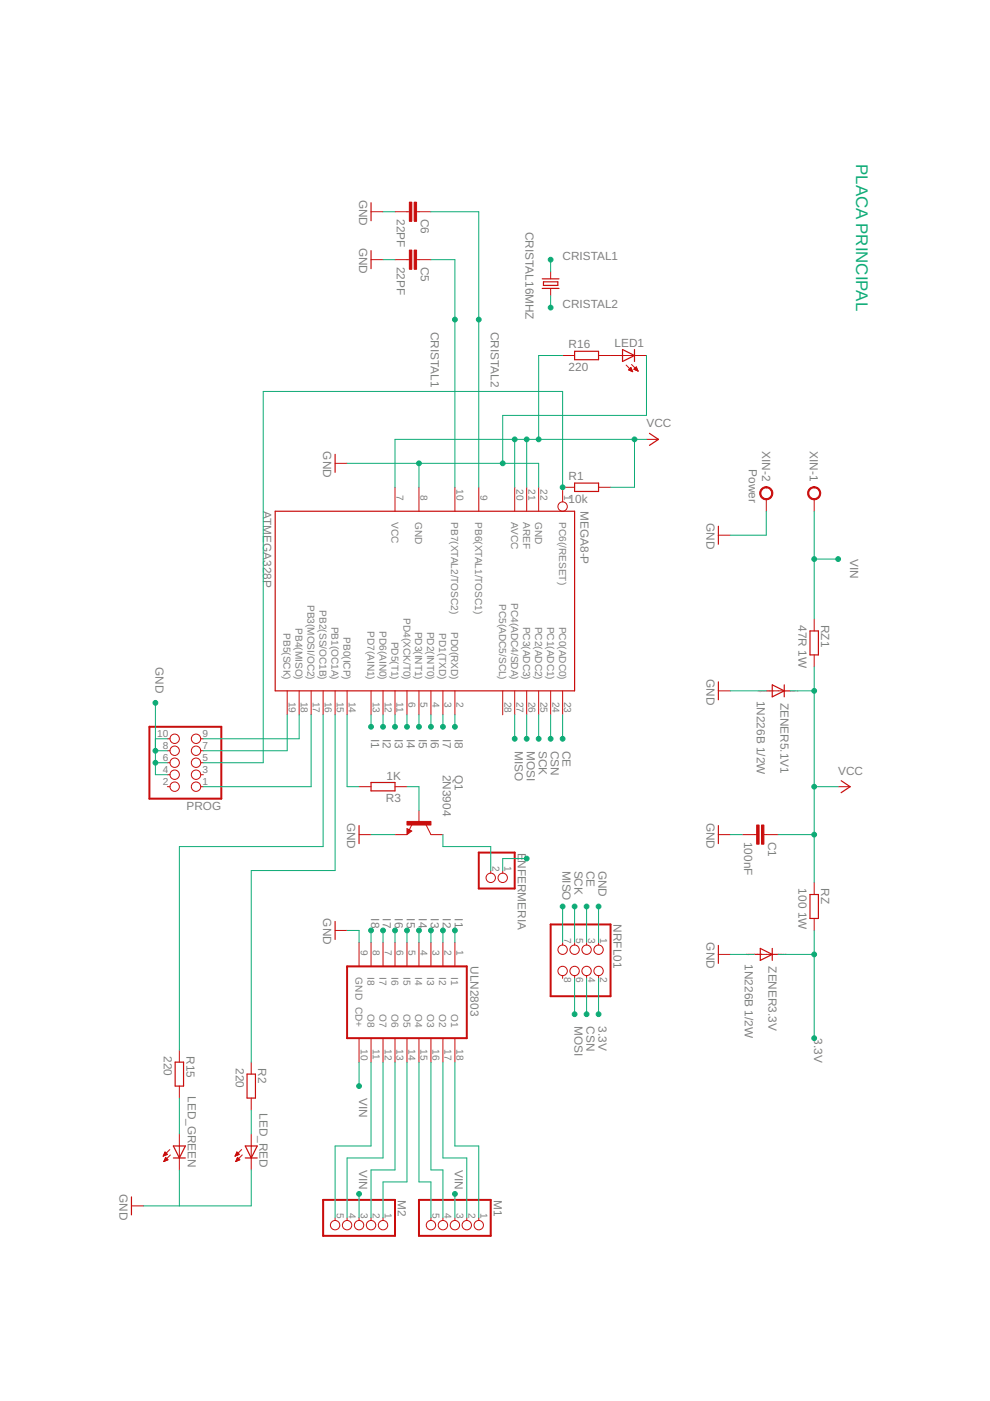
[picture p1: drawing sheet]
<svg xmlns="http://www.w3.org/2000/svg" width="210mm" height="297mm" viewBox="0 0 210 297" stroke-linecap="round" stroke-linejoin="round" font-family="sans-serif">
<g fill="none" stroke="#c90d0c" stroke-width=".25">
<path d="M78.7 43v3.8M78.7 53.1v3.9M115 59.1h3.5M115.2 59.8h3.1v.7h-3.1zM115 61.2h3.5M121.8 74.5h5.1v1.8h-5.1zM132 74.1l2.5 1.3-2.5 1.2zM134.5 74.1v2.5M71 96.3v3.8M137.7 91.9l1.9 1.3-1.9 1.2M58.3 108.4h63.5v38.1h-63.5zM121.8 102.4h5.1v1.8h-5.1z"/>
<path d="M152.3 111.6v3.8M171.7 133.8h1.8v5.1h-1.8zM152.3 144.6v3.8M163.7 145.2l2.6 1.3-2.6 1.2zM166.3 145.2v2.5M76.1 175v3.9M78.7 165.9h5v1.8h-5zM86.4 175.9v.8l.7-.5-.6-.3v.4l.3-.1M152.3 175v3.9M178.3 165.5l1.9 1.3-1.9 1.3M71 195.4v3.8M171.7 189.7h1.8v5h-1.8z"/>
<path d="M152.3 200.4v3.9M161.2 201.1l2.5 1.3-2.5 1.2zM163.7 201.1v2.5M37.1 225.2h1.8v5.1h-1.8zM52.4 227.7h1.8v5.1h-1.8zM27.9 253.8v3.8M36.8 243h2.5l-1.3 2.5zM36.8 245.5h2.5M52 245.5h2.5M52 243h2.5l-1.2 2.5z"/>
</g>
<g fill="none" stroke="#c90d0c" stroke-width=".21">
<path d="M78.7 55.1h2.5M78.7 44.9h2.5M83.7 55.1h3.1M83.7 44.9h3.1M88.3 55.1h3.1M88.3 44.9h3.1M116.7 57.6v1.5M116.7 61.2v1.5M119.3 75.4h2.5M126.9 75.4h10.2M132.8 77.4l1.3 1.4M133.4 78.3v.2"/>
<path d="M133.5 78.2v.3M133.6 78.1v.5M133.7 78v.6M133.8 77.9l.3 .9-.8-.4zM133.8 78.1v.6M133.9 77.3l1.4 1.4M134 78.4v.3M134.1 78.6v.2M134.4 78.3l.5-.5 .4 .9zM134.4 78.3h.1M134.6 78.1v.3M134.7 78v.4"/>
<path d="M134.8 77.9v.6M134.9 77.8v.7M135 78.1v.5M135.2 78.4v.2M135.3 78.7h.1M71 98.2h2.6M137.1 93.2h2.5M83.7 103.3v5.1M88.8 103.3v5.1M96.4 103.3v5.1M101.5 103.3v5.1M109.1 103.3v5.1"/>
<path d="M111.7 103.3v5.1M114.2 103.3v5.1M121.8 103.3h-2.5v3.1M126.9 103.3h2.5M152.3 113.5h2.5M162.5 105.9v2.5M172.6 105.9v2.5M172.6 131.2v2.6M172.6 138.9v2.5M35.5 159.2h.6M35.5 156.6h.6M42.6 159.2h.5"/>
<path d="M42.6 156.6h.5M60.9 146.5v5.1M63.4 146.5v5.1M66 146.5v5.1M68.5 146.5v5.1M71 146.5v5.1M73.6 146.5v5.1M78.7 146.5v5.1M81.2 146.5v5.1M83.7 146.5v5.1M86.3 146.5v5.1M88.8 146.5v5.1"/>
<path d="M91.4 146.5v5.1M93.9 146.5v5.1M96.4 146.5v5.1M106.6 146.5v5.1M109.1 146.5v5.1M111.7 146.5v5.1M114.2 146.5v5.1M116.7 146.5v5.1M119.3 146.5v5.1M152.3 146.5h2.5M162.5 146.5h5M35.5 166.8h.6"/>
<path d="M35.5 164.3h.6M35.5 161.7h.6M42.6 166.8h.5M42.6 164.3h.5M42.6 161.7h.5M76.1 166.8h2.6M76.1 177h2.6M83.7 166.8h2.6M83.7 177h2.6M86.3 175.7l1 .5-1 .8zM87.4 174.7l-.6 1.3M88.8 171.9v2.5"/>
<path d="M90.4 174.9l1 2.1h2.5M152.3 177h2.5M157.4 177h3M162 177h3M177.7 166.8h2.5M71 197.3h2.6M76.1 199.8v5.1M78.7 199.8v5.1M81.2 199.8v5.1M83.7 199.8v5.1M86.3 199.8v5.1M88.8 199.8v5.1"/>
<path d="M91.4 199.8v5.1M93.9 199.8v5.1M96.4 199.8v5.1M104 184.6v.5M106.6 184.6v.5M119.3 199.8v.6M121.8 199.8v.6M124.4 199.8v.6M126.9 199.8v.6M172.6 187.1v2.6M172.6 194.7v2.6M119.3 206.9v.5"/>
<path d="M121.8 206.9v.5M124.4 206.9v.5M126.9 206.9v.5M152.3 202.4h2.5M159.9 202.4h5.1M38 222.7v2.5M38 230.3v2.5M53.3 225.2v2.5M53.3 232.8v2.6M76.1 220.1v5.1M78.7 220.1v5.1M81.2 220.1v5.1"/>
<path d="M83.7 220.1v5.1M86.3 220.1v5.1M88.8 220.1v5.1M91.4 220.1v5.1M93.9 220.1v5.1M96.4 220.1v5.1M27.9 255.7h2.5M34.7 244.9v.2M34.8 244.6v.4M34.8 246.1v.1M34.9 244.4v.6M34.9 245.8v.4"/>
<path d="M35 244.2l.5 .6-.9 .3zM35.1 244.3v.6M35.1 245.5v.6M35.1 245.4l.5 .5-.9 .4zM35.2 244.4v.5M35.2 245.4v.7M35.3 244.6v.2M35.3 245.6v.4M35.4 244.7v.1M35.4 245.7v.3M35.5 245.8v.1M36 243.7l-1.4 1.4"/>
<path d="M36.1 244.9l-1.4 1.4M38 240.4v7.7M49.9 245v.1M50 244.7v.4M50 246.2v.1M50.1 244.5v.5M50.1 245.9v.3M50.2 244.2l.5 .6-.9 .3zM50.3 244.3v.7M50.3 245.6v.5M50.3 245.4l.6 .5-.9 .4zM50.4 244.4v.5"/>
<path d="M50.4 245.4v.7M50.5 244.5v.4M50.5 245.5v.5M50.6 244.6v.2M50.6 245.7v.3M50.7 245.8v.2M51.2 243.7l-1.4 1.4M51.4 244.9l-1.4 1.4M53.3 240.4v7.7M71 258.2v.6M73.6 258.2v.6M76.1 258.2v.6"/>
<path d="M78.7 258.2v.6M81.2 258.2v.6M91.4 258.2v.6M93.9 258.2v.6M96.4 258.2v.6M99 258.2v.6M101.5 258.2v.6"/>
<circle cx="119.3" cy="107.4" r=".99"/>
<circle cx="37" cy="159.2" r=".99"/>
<circle cx="37" cy="156.6" r=".99"/>
<circle cx="41.6" cy="159.2" r=".99"/>
<circle cx="41.6" cy="156.6" r=".99"/>
<circle cx="37" cy="166.8" r=".99"/>
<circle cx="37" cy="164.3" r=".99"/>
<circle cx="37" cy="161.7" r=".99"/>
<circle cx="41.6" cy="166.8" r=".99"/>
<circle cx="41.6" cy="164.3" r=".99"/>
<circle cx="41.6" cy="161.7" r=".99"/>
<circle cx="104" cy="186.1" r=".99"/>
<circle cx="106.6" cy="186.1" r=".99"/>
<circle cx="119.3" cy="205.9" r=".99"/>
<circle cx="119.3" cy="201.4" r=".99"/>
<circle cx="121.8" cy="201.4" r=".99"/>
<circle cx="121.8" cy="205.9" r=".99"/>
<circle cx="124.4" cy="201.4" r=".99"/>
<circle cx="124.4" cy="205.9" r=".99"/>
<circle cx="126.9" cy="205.9" r=".99"/>
<circle cx="126.9" cy="201.4" r=".99"/>
<circle cx="71" cy="259.8" r=".99"/>
<circle cx="73.6" cy="259.8" r=".99"/>
<circle cx="76.1" cy="259.8" r=".99"/>
<circle cx="78.7" cy="259.8" r=".99"/>
<circle cx="81.2" cy="259.8" r=".99"/>
<circle cx="91.4" cy="259.8" r=".99"/>
<circle cx="93.9" cy="259.8" r=".99"/>
<circle cx="96.4" cy="259.8" r=".99"/>
<circle cx="99" cy="259.8" r=".99"/>
<circle cx="101.5" cy="259.8" r=".99"/>
</g>
<path d="M31.7 154.1h15.2v15.2h-15.2zM101.5 180.8h7.6v7.6h-7.6zM116.7 196h12.7v15.2h-12.7zM73.6 204.9h25.4v15.2h-25.4zM68.5 254.4h15.2v7.6h-15.2zM88.8 254.4h15.2v7.6h-15.2z" fill="none" stroke="#c90d0c" stroke-width=".42"/>
<g fill="#c90d0c" stroke="#c90d0c" stroke-width=".21">
<path d="M171.7 103.6l.6-.4h.3v.2a1.14 1.14 0 0 1 1 1.7 1.14 1.14 0 0 1-2 .2 1.14 1.14 0 0 1 .7-1.8l.3-.1v-.2a1.4 1.4 0 0 1 1.4 1.8 1.4 1.4 0 0 1-2.1 .8 1.4 1.4 0 0 1-.2-2.2z" fill-rule="evenodd"/>
<path d="M161.5 103.6l.6-.4h.4v.2a1.14 1.14 0 0 1 .9 1.7 1.14 1.14 0 0 1-1.9 .2 1.14 1.14 0 0 1 .7-1.8l.3-.1v-.2a1.39 1.39 0 0 1 1.3 1.7 1.39 1.39 0 0 1-2 .9 1.39 1.39 0 0 1-.3-2.2z" fill-rule="evenodd"/>
</g>
<g fill="#c90d0c" stroke="#c90d0c" stroke-width=".21">
<path d="M86.8 53h.5v4.1h-.5z"/>
<path d="M87.8 53h.5v4.1h-.5z"/>
<path d="M86.8 42.9h.5v4h-.5z"/>
<path d="M87.8 42.9h.5v4h-.5z"/>
<path d="M160.4 174.9h.5v4.1h-.5z"/>
<path d="M161.5 174.9h.5v4.1h-.5z"/>
<path d="M86.3 174.2h5.1v.7h-5.1z"/>
</g>
<g fill="none" stroke="#0dab76" stroke-width=".21">
<path d="M81.2 44.9h2.5M81.2 55.1h2.5M91.4 44.9h10.1v58.4M91.4 55.1h5v48.2M116.7 55.1v2.5M116.7 62.7v2.5M119.3 75.4h-5.1v17.8M137.1 75.4v12.7h-30.5v10.1M73.6 98.2h40.6v5.1M88.8 98.2v5.1M109.1 93.2v10.1M111.7 93.2v10.1"/>
<path d="M134.5 93.2v10.1h-5.1M137.1 93.2h-53.4v10.1M119.3 103.3v-20.3h-63.5v78.7h-12.7M162.5 108.4v5.1h-7.7M172.6 108.4v22.8M172.6 118.5h5.1M32.9 149v15.3h2.6M32.9 159.2h2.6M32.9 156.6h2.6M60.9 151.6v7.6h-17.8M63.4 151.6v5h-20.3M66 151.6v15.2h-22.9"/>
<path d="M68.5 151.6v27.9h-30.5v43.2M71 151.6v33h-17.7v40.6M73.6 151.6v15.2h2.5M78.7 151.6v2.5M81.2 151.6v2.5M83.7 151.6v2.5M86.3 151.6v2.5M88.8 151.6v2.5M91.4 151.6v2.5M93.9 151.6v2.5M96.4 151.6v2.5M109.1 151.6v5"/>
<path d="M111.7 151.6v5M114.2 151.6v5M116.7 151.6v5M119.3 151.6v5M154.8 146.5h7.7M167.5 146.5h5.1M172.6 141.4v45.7M32.9 161.7h2.6M78.7 177h5M86.3 166.8h2.5v5.1M93.9 177v2.5h10.1v5.1M154.8 177h2.6"/>
<path d="M165 177h7.6M172.6 166.8h5.1M73.6 197.3h2.5v2.5M78.7 197.3v2.5M81.2 197.3v2.5M83.7 197.3v2.5M86.3 197.3v2.5M88.8 197.3v2.5M91.4 197.3v2.5M93.9 197.3v2.5M96.4 197.3v2.5M111.7 182h-5.1v2.6"/>
<path d="M119.3 192.2v7.6M121.8 192.2v7.6M124.4 192.2v7.6M126.9 192.2v7.6M172.6 197.3v22.8M121.8 207.4v7.6M124.4 207.4v7.6M126.9 207.4v7.6M154.8 202.4h5.1M165 202.4h7.6M38 232.8v7.6M53.3 235.4v5"/>
<path d="M76.1 225.2v5.1M78.7 225.2v17.8h-7.7v15.2M81.2 225.2v20.3h-7.6v12.7M83.7 225.2v22.9h-5v10.1M86.3 225.2v25.4h-5.1v7.6M88.8 225.2v25.4h2.6v7.6M91.4 225.2v22.9h2.5v10.1M93.9 225.2v20.3h5.1v12.7M96.4 225.2v17.8h5.1v15.2M38 248.1v7.6M53.3 248.1v7.6h-22.9M76.1 253.1v5.1"/>
<path d="M96.4 253.1v5.1"/>
</g>
<g fill="#0dab76" stroke="#0dab76" stroke-width=".21">
<circle cx="119.3" cy="103.3" r=".51"/>
<circle cx="134.5" cy="93.2" r=".51"/>
<circle cx="109.1" cy="93.2" r=".51"/>
<circle cx="111.7" cy="93.2" r=".51"/>
<circle cx="114.2" cy="93.2" r=".51"/>
<circle cx="172.6" cy="146.5" r=".51"/>
<circle cx="172.6" cy="166.8" r=".51"/>
<circle cx="172.6" cy="177" r=".51"/>
<circle cx="88.8" cy="98.2" r=".51"/>
<circle cx="106.6" cy="98.2" r=".51"/>
<circle cx="126.9" cy="192.2" r=".51"/>
<circle cx="32.9" cy="161.7" r=".51"/>
<circle cx="32.9" cy="159.2" r=".51"/>
<circle cx="32.9" cy="149" r=".51"/>
<circle cx="116.7" cy="65.2" r=".51"/>
<circle cx="101.5" cy="67.8" r=".51"/>
<circle cx="116.7" cy="55.1" r=".51"/>
<circle cx="96.4" cy="67.8" r=".51"/>
<circle cx="172.6" cy="202.4" r=".51"/>
<circle cx="172.6" cy="220.1" r=".51"/>
<circle cx="126.9" cy="215" r=".51"/>
<circle cx="119.3" cy="156.6" r=".51"/>
<circle cx="124.4" cy="192.2" r=".51"/>
<circle cx="121.8" cy="192.2" r=".51"/>
<circle cx="114.2" cy="156.6" r=".51"/>
<circle cx="124.4" cy="215" r=".51"/>
<circle cx="116.7" cy="156.6" r=".51"/>
<circle cx="119.3" cy="192.2" r=".51"/>
<circle cx="109.1" cy="156.6" r=".51"/>
<circle cx="121.8" cy="215" r=".51"/>
<circle cx="111.7" cy="156.6" r=".51"/>
<circle cx="172.6" cy="118.5" r=".51"/>
<circle cx="177.7" cy="118.5" r=".51"/>
<circle cx="96.4" cy="253.1" r=".51"/>
<circle cx="76.1" cy="253.1" r=".51"/>
<circle cx="76.1" cy="230.3" r=".51"/>
<circle cx="111.7" cy="182" r=".51"/>
<circle cx="96.4" cy="154.1" r=".51"/>
<circle cx="78.7" cy="197.3" r=".51"/>
<circle cx="93.9" cy="154.1" r=".51"/>
<circle cx="81.2" cy="197.3" r=".51"/>
<circle cx="91.4" cy="154.1" r=".51"/>
<circle cx="83.7" cy="197.3" r=".51"/>
<circle cx="88.8" cy="154.1" r=".51"/>
<circle cx="86.3" cy="197.3" r=".51"/>
<circle cx="86.3" cy="154.1" r=".51"/>
<circle cx="88.8" cy="197.3" r=".51"/>
<circle cx="83.7" cy="154.1" r=".51"/>
<circle cx="91.4" cy="197.3" r=".51"/>
<circle cx="81.2" cy="154.1" r=".51"/>
<circle cx="93.9" cy="197.3" r=".51"/>
<circle cx="78.7" cy="154.1" r=".51"/>
<circle cx="96.4" cy="197.3" r=".51"/>
</g>
<text font-size="3.6" fill="#0dab76" x="181.5" y="34.7" transform="rotate(90 181.5 34.7)">PLACA PRINCIPAL</text>
<g font-size="2.5" fill="#808080">
<text x="76.1" y="42.4" transform="rotate(90 76.1 42.4)">GND</text>
<text x="84.1" y="46.4" transform="rotate(90 84.1 46.4)">22PF</text>
<text x="89.2" y="46.4" transform="rotate(90 89.2 46.4)">C6</text>
<text x="76.1" y="52.5" transform="rotate(90 76.1 52.5)">GND</text>
<text x="111.4" y="49.2" transform="rotate(90 111.4 49.2)">CRISTAL16MHZ</text>
<text x="84.1" y="56.6" transform="rotate(90 84.1 56.6)">22PF</text>
<text x="89.2" y="56.6" transform="rotate(90 89.2 56.6)">C5</text>
<text x="119.3" y="55.1">CRISTAL1</text>
<text x="119.3" y="65.2">CRISTAL2</text>
<text x="91.4" y="70.3" transform="rotate(90 91.4 70.3)">CRISTAL1</text>
<text x="104.1" y="70.3" transform="rotate(90 104.1 70.3)">CRISTAL2</text>
<text x="120.6" y="73.9">R16</text>
<text x="130.3" y="73.6">LED1</text>
<text x="120.6" y="78.7">220</text>
<text x="68.5" y="95.7" transform="rotate(90 68.5 95.7)">GND</text>
<text x="137.1" y="90.6">VCC</text>
<text x="161.6" y="95.6" transform="rotate(90 161.6 95.6)">XIN-2</text>
<text x="171.7" y="95.6" transform="rotate(90 171.7 95.6)">XIN-1</text>
<text x="120.6" y="101.8">R1</text>
<text x="158.8" y="99.5" transform="rotate(90 158.8 99.5)">Power</text>
<text x="120.6" y="106.6">10k</text>
<text x="55.8" y="108.4" transform="rotate(90 55.8 108.4)">ATMEGA328P</text>
<text x="123.1" y="108.4" transform="rotate(90 123.1 108.4)">MEGA8-P</text>
<text x="149.8" y="110.9" transform="rotate(90 149.8 110.9)">GND</text>
<text x="180.2" y="118.5" transform="rotate(90 180.2 118.5)">VIN</text>
<text x="169.3" y="132.5" transform="rotate(90 169.3 132.5)">47R 1W</text>
<text x="174.1" y="132.5" transform="rotate(90 174.1 132.5)">RZ1</text>
<text x="33" y="141.4" transform="rotate(90 33 141.4)">GND</text>
<text x="149.8" y="143.9" transform="rotate(90 149.8 143.9)">GND</text>
<text x="160.5" y="148.6" transform="rotate(90 160.5 148.6)">1N226B 1/2W</text>
<text x="165.5" y="149" transform="rotate(90 165.5 149)">ZENER5.1V1</text>
<text x="78.7" y="156.6" transform="rotate(90 78.7 156.6)">I1</text>
<text x="81.2" y="156.6" transform="rotate(90 81.2 156.6)">I2</text>
<text x="83.7" y="156.6" transform="rotate(90 83.7 156.6)">I3</text>
<text x="86.3" y="156.6" transform="rotate(90 86.3 156.6)">I4</text>
<text x="88.8" y="156.6" transform="rotate(90 88.8 156.6)">I5</text>
<text x="91.4" y="156.6" transform="rotate(90 91.4 156.6)">I6</text>
<text x="93.9" y="156.6" transform="rotate(90 93.9 156.6)">I7</text>
<text x="96.4" y="156.6" transform="rotate(90 96.4 156.6)">I8</text>
<text x="109.1" y="159.2" transform="rotate(90 109.1 159.2)">MISO</text>
<text x="111.7" y="159.2" transform="rotate(90 111.7 159.2)">MOSI</text>
<text x="114.2" y="159.2" transform="rotate(90 114.2 159.2)">SCK</text>
<text x="116.8" y="159.2" transform="rotate(90 116.8 159.2)">CSN</text>
<text x="119.3" y="159.2" transform="rotate(90 119.3 159.2)">CE</text>
<text x="81.9" y="165.3">1K</text>
<text x="93.9" y="164.3" transform="rotate(90 93.9 164.3)">2N3904</text>
<text x="96.4" y="164.3" transform="rotate(90 96.4 164.3)">Q1</text>
<text x="177.7" y="164.3">VCC</text>
<text x="39.6" y="171.7">PROG</text>
<text x="81.8" y="170.1">R3</text>
<text x="73.6" y="174.4" transform="rotate(90 73.6 174.4)">GND</text>
<text x="149.8" y="174.4" transform="rotate(90 149.8 174.4)">GND</text>
<text x="157.8" y="178.5" transform="rotate(90 157.8 178.5)">100nF</text>
<text x="162.8" y="178.5" transform="rotate(90 162.8 178.5)">C1</text>
<text x="109.8" y="180.8" transform="rotate(90 109.8 180.8)">E</text>
<text x="109.8" y="182.4" transform="rotate(90 109.8 182.4)">NFERMERIA</text>
<text x="119.3" y="184.6" transform="rotate(90 119.3 184.6)">MISO</text>
<text x="121.8" y="184.6" transform="rotate(90 121.8 184.6)">SCK</text>
<text x="124.4" y="184.6" transform="rotate(90 124.4 184.6)">CE</text>
<text x="126.9" y="184.6" transform="rotate(90 126.9 184.6)">GND</text>
<text x="169.3" y="188.4" transform="rotate(90 169.3 188.4)">100</text>
<text x="174.1" y="188.4" transform="rotate(90 174.1 188.4)">RZ</text>
<text x="68.5" y="194.7" transform="rotate(90 68.5 194.7)">GND</text>
<text x="78.7" y="194.7" transform="rotate(90 78.7 194.7)">I8</text>
<text x="81.2" y="194.7" transform="rotate(90 81.2 194.7)">I7</text>
<text x="83.7" y="194.7" transform="rotate(90 83.7 194.7)">I6</text>
<text x="86.3" y="194.7" transform="rotate(90 86.3 194.7)">I5</text>
<text x="88.8" y="194.7" transform="rotate(90 88.8 194.7)">I4</text>
<text x="91.4" y="194.7" transform="rotate(90 91.4 194.7)">I3</text>
<text x="93.9" y="194.7" transform="rotate(90 93.9 194.7)">I2</text>
<text x="96.4" y="194.7" transform="rotate(90 96.4 194.7)">I1</text>
<text x="130.1" y="196" transform="rotate(90 130.1 196)">NRFL01</text>
<text x="169.3" y="193.3" transform="rotate(90 169.3 193.3)">1W</text>
<text x="149.8" y="199.8" transform="rotate(90 149.8 199.8)">GND</text>
<text x="99.7" y="204.9" transform="rotate(90 99.7 204.9)">ULN2803</text>
<text x="157.9" y="204.5" transform="rotate(90 157.9 204.5)">1N226B 1/2W</text>
<text x="162.9" y="204.9" transform="rotate(90 162.9 204.9)">ZENER3.3V</text>
<text x="121.8" y="217.6" transform="rotate(90 121.8 217.6)">MOSI</text>
<text x="124.4" y="217.6" transform="rotate(90 124.4 217.6)">CSN</text>
<text x="126.9" y="217.6" transform="rotate(90 126.9 217.6)">3.3V</text>
<text x="172.6" y="220.1" transform="rotate(90 172.6 220.1)">3.3V</text>
<text x="34.7" y="223.9" transform="rotate(90 34.7 223.9)">220</text>
<text x="39.5" y="223.9" transform="rotate(90 39.5 223.9)">R15</text>
<text x="50" y="226.5" transform="rotate(90 50 226.5)">220</text>
<text x="54.8" y="226.5" transform="rotate(90 54.8 226.5)">R2</text>
<text x="39.8" y="232.4" transform="rotate(90 39.8 232.4)">LED_GREEN</text>
<text x="76.1" y="232.8" transform="rotate(90 76.1 232.8)">VIN</text>
<text x="55" y="236" transform="rotate(90 55 236)">LED_RED</text>
<text x="76.1" y="248.1" transform="rotate(90 76.1 248.1)">VIN</text>
<text x="96.4" y="248.1" transform="rotate(90 96.4 248.1)">VIN</text>
<text x="25.3" y="253.1" transform="rotate(90 25.3 253.1)">GND</text>
<text x="84.4" y="254.4" transform="rotate(90 84.4 254.4)">M2</text>
<text x="104.7" y="254.4" transform="rotate(90 104.7 254.4)">M1</text>
</g>
<g font-size="2.1" fill="#808080">
<text x="84.1" y="104.9" transform="rotate(90 84.1 104.9)">7</text>
<text x="89.2" y="104.9" transform="rotate(90 89.2 104.9)">8</text>
<text x="96.8" y="103.7" transform="rotate(90 96.8 103.7)">10</text>
<text x="101.9" y="104.9" transform="rotate(90 101.9 104.9)">9</text>
<text x="109.5" y="103.7" transform="rotate(90 109.5 103.7)">20</text>
<text x="112" y="103.7" transform="rotate(90 112 103.7)">21</text>
<text x="114.6" y="103.7" transform="rotate(90 114.6 103.7)">22</text>
<text x="119.6" y="104.9" transform="rotate(90 119.6 104.9)">1</text>
<text x="83" y="110.7" transform="rotate(90 83 110.7)">VCC</text>
<text x="88.1" y="110.7" transform="rotate(90 88.1 110.7)">GND</text>
<text x="95.7" y="110.7" transform="rotate(90 95.7 110.7)">PB7(XTAL2/TOSC2)</text>
<text x="100.8" y="110.7" transform="rotate(90 100.8 110.7)">PB6(XTAL1/TOSC1)</text>
<text x="108.4" y="110.7" transform="rotate(90 108.4 110.7)">AVCC</text>
<text x="110.9" y="110.7" transform="rotate(90 110.9 110.7)">AREF</text>
<text x="113.5" y="110.7" transform="rotate(90 113.5 110.7)">GND</text>
<text x="118.5" y="110.7" transform="rotate(90 118.5 110.7)">PC6(/RESET)</text>
<text x="65.2" y="128.2" transform="rotate(90 65.2 128.2)">PB3(MOSI/OC2)</text>
<text x="67.7" y="129.4" transform="rotate(90 67.7 129.4)">PB2(SS/OC1B)</text>
<text x="85.5" y="131.1" transform="rotate(90 85.5 131.1)">PD4(XCK/T0)</text>
<text x="105.8" y="128.1" transform="rotate(90 105.8 128.1)">PC5(ADC5/SCL)</text>
<text x="108.4" y="127.9" transform="rotate(90 108.4 127.9)">PC4(ADC4/SDA)</text>
<text x="60.1" y="134.3" transform="rotate(90 60.1 134.3)">PB5(SCK)</text>
<text x="62.7" y="133.2" transform="rotate(90 62.7 133.2)">PB4(MISO)</text>
<text x="70.3" y="132.9" transform="rotate(90 70.3 132.9)">PB1(OC1A)</text>
<text x="72.8" y="135.1" transform="rotate(90 72.8 135.1)">PB0(ICP)</text>
<text x="77.9" y="133.8" transform="rotate(90 77.9 133.8)">PD7(AIN1)</text>
<text x="80.4" y="133.8" transform="rotate(90 80.4 133.8)">PD6(AIN0)</text>
<text x="83" y="136.1" transform="rotate(90 83 136.1)">PD5(T1)</text>
<text x="88.1" y="133.9" transform="rotate(90 88.1 133.9)">PD3(INT1)</text>
<text x="90.6" y="133.9" transform="rotate(90 90.6 133.9)">PD2(INT0)</text>
<text x="93.1" y="134.3" transform="rotate(90 93.1 134.3)">PD1(TXD)</text>
<text x="95.7" y="134" transform="rotate(90 95.7 134)">PD0(RXD)</text>
<text x="110.9" y="132.9" transform="rotate(90 110.9 132.9)">PC3(ADC3)</text>
<text x="113.5" y="132.9" transform="rotate(90 113.5 132.9)">PC2(ADC2)</text>
<text x="116" y="132.9" transform="rotate(90 116 132.9)">PC1(ADC1)</text>
<text x="118.5" y="132.9" transform="rotate(90 118.5 132.9)">PC0(ADC0)</text>
<text x="61.2" y="148.8" transform="rotate(90 61.2 148.8)">19</text>
<text x="63.8" y="148.8" transform="rotate(90 63.8 148.8)">18</text>
<text x="66.3" y="148.8" transform="rotate(90 66.3 148.8)">17</text>
<text x="68.9" y="148.8" transform="rotate(90 68.9 148.8)">16</text>
<text x="71.4" y="148.8" transform="rotate(90 71.4 148.8)">15</text>
<text x="73.9" y="148.8" transform="rotate(90 73.9 148.8)">14</text>
<text x="79" y="148.8" transform="rotate(90 79 148.8)">13</text>
<text x="81.6" y="148.8" transform="rotate(90 81.6 148.8)">12</text>
<text x="84.1" y="148.8" transform="rotate(90 84.1 148.8)">11</text>
<text x="86.6" y="148.8" transform="rotate(90 86.6 148.8)">6</text>
<text x="89.2" y="148.8" transform="rotate(90 89.2 148.8)">5</text>
<text x="91.7" y="148.8" transform="rotate(90 91.7 148.8)">4</text>
<text x="94.3" y="148.8" transform="rotate(90 94.3 148.8)">3</text>
<text x="96.8" y="148.8" transform="rotate(90 96.8 148.8)">2</text>
<text x="107" y="148.8" transform="rotate(90 107 148.8)">28</text>
<text x="109.5" y="148.8" transform="rotate(90 109.5 148.8)">27</text>
<text x="112" y="148.8" transform="rotate(90 112 148.8)">26</text>
<text x="114.6" y="148.8" transform="rotate(90 114.6 148.8)">25</text>
<text x="117.1" y="148.8" transform="rotate(90 117.1 148.8)">24</text>
<text x="119.6" y="148.8" transform="rotate(90 119.6 148.8)">23</text>
<text x="33.3" y="156.3">10</text>
<text x="34.5" y="161.4">6</text>
<text x="34.5" y="158.8">8</text>
<text x="42.9" y="161.4">5</text>
<text x="42.9" y="158.8">7</text>
<text x="42.9" y="156.3">9</text>
<text x="34.5" y="166.4">2</text>
<text x="34.5" y="163.9">4</text>
<text x="42.9" y="166.4">1</text>
<text x="42.9" y="163.9">3</text>
<text x="104.4" y="183.6" transform="rotate(90 104.4 183.6)">2</text>
<text x="107" y="183.6" transform="rotate(90 107 183.6)">1</text>
<text x="76.5" y="201.4" transform="rotate(90 76.5 201.4)">9</text>
<text x="79" y="201.4" transform="rotate(90 79 201.4)">8</text>
<text x="81.6" y="201.4" transform="rotate(90 81.6 201.4)">7</text>
<text x="84.1" y="201.4" transform="rotate(90 84.1 201.4)">6</text>
<text x="86.6" y="201.4" transform="rotate(90 86.6 201.4)">5</text>
<text x="89.2" y="201.4" transform="rotate(90 89.2 201.4)">4</text>
<text x="91.7" y="201.4" transform="rotate(90 91.7 201.4)">3</text>
<text x="94.3" y="201.4" transform="rotate(90 94.3 201.4)">2</text>
<text x="96.8" y="201.4" transform="rotate(90 96.8 201.4)">1</text>
<text x="119.6" y="198.8" transform="rotate(90 119.6 198.8)">7</text>
<text x="122.2" y="198.8" transform="rotate(90 122.2 198.8)">5</text>
<text x="124.7" y="198.8" transform="rotate(90 124.7 198.8)">3</text>
<text x="127.3" y="198.8" transform="rotate(90 127.3 198.8)">1</text>
<text x="75.4" y="207.2" transform="rotate(90 75.4 207.2)">GND CD+</text>
<text x="77.9" y="207.2" transform="rotate(90 77.9 207.2)">I8</text>
<text x="80.4" y="207.2" transform="rotate(90 80.4 207.2)">I7</text>
<text x="83" y="207.2" transform="rotate(90 83 207.2)">I6</text>
<text x="85.5" y="207.2" transform="rotate(90 85.5 207.2)">I5</text>
<text x="88.1" y="207.2" transform="rotate(90 88.1 207.2)">I4</text>
<text x="90.6" y="207.2" transform="rotate(90 90.6 207.2)">I3</text>
<text x="93.1" y="207.2" transform="rotate(90 93.1 207.2)">I2</text>
<text x="95.7" y="207.2" transform="rotate(90 95.7 207.2)">I1</text>
<text x="119.6" y="207.2" transform="rotate(90 119.6 207.2)">8</text>
<text x="122.2" y="207.2" transform="rotate(90 122.2 207.2)">6</text>
<text x="124.7" y="207.2" transform="rotate(90 124.7 207.2)">4</text>
<text x="127.3" y="207.2" transform="rotate(90 127.3 207.2)">2</text>
<text x="77.9" y="214.9" transform="rotate(90 77.9 214.9)">O8</text>
<text x="80.4" y="214.9" transform="rotate(90 80.4 214.9)">O7</text>
<text x="83" y="214.9" transform="rotate(90 83 214.9)">O6</text>
<text x="85.5" y="214.9" transform="rotate(90 85.5 214.9)">O5</text>
<text x="88.1" y="214.9" transform="rotate(90 88.1 214.9)">O4</text>
<text x="90.6" y="214.9" transform="rotate(90 90.6 214.9)">O3</text>
<text x="93.1" y="214.9" transform="rotate(90 93.1 214.9)">O2</text>
<text x="95.7" y="214.9" transform="rotate(90 95.7 214.9)">O1</text>
<text x="76.5" y="222.5" transform="rotate(90 76.5 222.5)">10</text>
<text x="79" y="222.5" transform="rotate(90 79 222.5)">11</text>
<text x="81.6" y="222.5" transform="rotate(90 81.6 222.5)">12</text>
<text x="84.1" y="222.5" transform="rotate(90 84.1 222.5)">13</text>
<text x="86.6" y="222.5" transform="rotate(90 86.6 222.5)">14</text>
<text x="89.2" y="222.5" transform="rotate(90 89.2 222.5)">15</text>
<text x="91.7" y="222.5" transform="rotate(90 91.7 222.5)">16</text>
<text x="94.3" y="222.5" transform="rotate(90 94.3 222.5)">17</text>
<text x="96.8" y="222.5" transform="rotate(90 96.8 222.5)">18</text>
<text x="71.4" y="257.2" transform="rotate(90 71.4 257.2)">5</text>
<text x="73.9" y="257.2" transform="rotate(90 73.9 257.2)">4</text>
<text x="76.5" y="257.2" transform="rotate(90 76.5 257.2)">3</text>
<text x="79" y="257.2" transform="rotate(90 79 257.2)">2</text>
<text x="81.6" y="257.2" transform="rotate(90 81.6 257.2)">1</text>
<text x="91.7" y="257.2" transform="rotate(90 91.7 257.2)">5</text>
<text x="94.3" y="257.2" transform="rotate(90 94.3 257.2)">4</text>
<text x="96.8" y="257.2" transform="rotate(90 96.8 257.2)">3</text>
<text x="99.3" y="257.2" transform="rotate(90 99.3 257.2)">2</text>
<text x="101.9" y="257.2" transform="rotate(90 101.9 257.2)">1</text>
</g>
<g font-size=".6" fill="#ffba08">
<text x="160.8" y="146.7">SpiceOrder</text>
<text x="163.8" y="146.7">1</text>
<text x="165.8" y="146.7">SpiceOrder 2</text>
<text x="158.2" y="202.5">SpiceOrder</text>
<text x="161.3" y="202.5">1</text>
<text x="163.3" y="202.5">SpiceOrder 2</text>
</g>
</svg>
